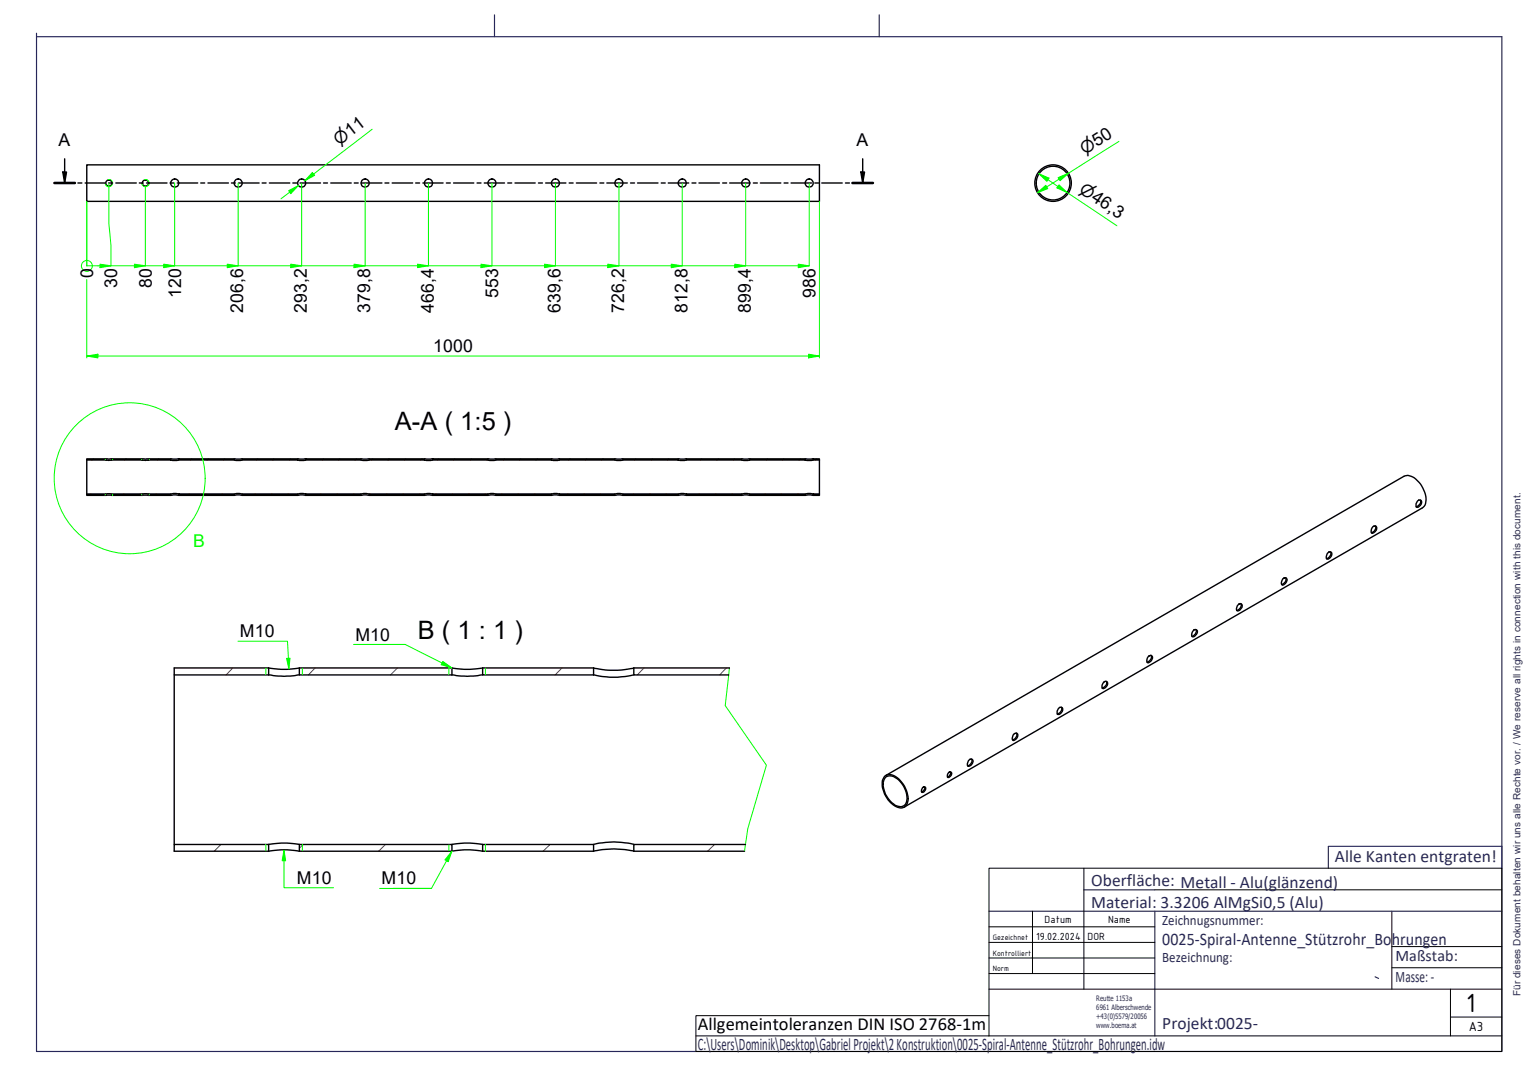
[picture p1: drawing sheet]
<svg xmlns="http://www.w3.org/2000/svg" width="420mm" height="297mm" viewBox="0 0 420 297" stroke-linecap="round" stroke-linejoin="round" font-family="sans-serif">
<!-- layer: AM_8 -->
<g fill="none" stroke="#f00" stroke-width=".27">
<path d="M24.8 134.9l-.4 .3M25.5 125.3l-.4 .3M33.8 134.9l-.4 .3M34.4 125.3l-.4 .3M38.3 134.9l-.4 .3M38.9 125.3l-.4 .3M42.7 134.9l-.3 .3M43.4 125.3l-.3 .3M51.8 134.9l-.4 .3M52.4 125.3l-.4 .3M56.2 134.9l-.3 .3M56.9 125.3l-.4 .3"/>
<path d="M60.7 134.9l-.4 .3M61.3 125.3l-.3 .3M69.7 134.9l-.4 .3M70.4 125.3l-.4 .3M74.2 134.9l-.4 .3M74.8 125.3l-.3 .3M78.7 134.9l-.4 .3M79.3 125.3l-.4 .3M83.8 125.3l-.4 .3M87.6 134.9l-.3 .3M88.3 125.3l-.4 .3M92.1 134.9l-.3 .3"/>
<path d="M92.8 125.3l-.4 .3M96.6 134.9l-.3 .3M97.3 125.3l-.4 .3M101.1 134.9l-.3 .3M101.8 125.3l-.4 .3M105.6 134.9l-.4 .3M106.2 125.3l-.3 .3M110.1 134.9l-.4 .3M110.7 125.3l-.3 .3M114.6 134.9l-.4 .3M115.3 125.3l-.4 .3M119.1 134.9l-.4 .3"/>
<path d="M119.8 125.3l-.4 .3M123.6 134.9l-.4 .3M124.2 125.3l-.4 .3M128.1 134.9l-.4 .3M128.7 125.3l-.4 .3M132.5 134.9l-.3 .3M133.2 125.3l-.4 .3M137 134.9l-.3 .3M137.7 125.3l-.3 .3M141.5 134.9l-.3 .3M142.2 125.3l-.4 .3M146 134.9l-.3 .3"/>
<path d="M146.7 125.3l-.4 .3M150.5 134.9l-.4 .3M155 134.9l-.4 .3M155.6 125.3l-.3 .3M159.5 134.9l-.4 .3M160.1 125.3l-.3 .3M164 134.9l-.4 .3M164.7 125.3l-.4 .3M173 134.9l-.4 .3M173.6 125.3l-.4 .3M177.5 134.9l-.4 .3M178.1 125.3l-.4 .3"/>
<path d="M181.9 134.9l-.4 .3M182.6 125.3l-.4 .3M190.9 134.9l-.3 .3M191.6 125.3l-.4 .3M195.4 134.9l-.3 .3M196.1 125.3l-.4 .3M199.9 134.9l-.4 .3M200.5 125.3l-.3 .3M205 125.3l-.3 .3M208.9 134.9l-.4 .3M209.5 125.3l-.3 .3M213.4 134.9l-.4 .3"/>
<path d="M214 125.3l-.3 .3M217.9 134.9l-.4 .3M218.5 125.3l-.4 .3M222.4 134.9l-.4 .3M223 125.3l-.4 .3M63.6 182.4l-1.9 1.9M86 182.4l-1.8 1.9M108.5 182.4l-1.9 1.9M153.4 182.4l-1.8 1.9M175.8 182.4l-1.8 1.9M198.3 182.4l-1.8 1.9M60.3 230.6l-1.8 1.8"/>
<path d="M82.8 230.6l-1.1 1M105.2 230.6l-1.8 1.8M150.2 230.6l-1.9 1.8M195.1 230.6l-1.9 1.8"/>
</g>
<!-- layer: AM_0 -->
<g fill="none" stroke="#000" stroke-width=".38">
<path d="M23.7 45h200v10h-200zM23.7 125.3h5.2v.3h-5.2zM23.7 134.9h5.2v.3h-5.2zM23.7 125.6v9.3M28.9 135.2h1.6M28.9 134.9h1.6M28.9 125.6h1.6M28.9 125.3h1.6M30.5 125.3h8.4v.3h-8.4zM30.5 134.9h8.4v.3h-8.4zM38.9 135.2h1.7M38.9 134.9h1.7"/>
<path d="M38.9 125.6h1.7M38.9 125.3h1.7M40.6 125.3h6v.3h-6zM40.6 134.9h6v.3h-6zM46.6 134.9h2.2M46.6 135.2h2.2M46.6 125.3h2.2M46.6 125.6h2.2M48.8 125.3h15.1v.3h-15.1zM48.8 134.9h15.1v.3h-15.1zM63.9 134.9h2.2M63.9 125.6h2.2"/>
<path d="M63.9 135.2h2.2M63.9 125.3h2.2M66.1 125.3h15.2v.3h-15.2zM66.1 134.9h15.2v.3h-15.2zM81.3 134.9h2.1M81.3 135.2h2.1M81.3 125.3h2.1M81.3 125.6h2.1M83.4 125.3h15.2v.3h-15.2zM83.4 134.9h15.2v.3h-15.2zM98.6 134.9h2.2M98.6 125.6h2.2"/>
<path d="M98.6 135.2h2.2M98.6 125.3h2.2M100.8 125.3h15.1v.3h-15.1zM100.8 134.9h15.1v.3h-15.1zM115.9 134.9h2.2M115.9 135.2h2.2M115.9 125.3h2.2M115.9 125.6h2.2M118.1 125.3h15.1v.3h-15.1zM118.1 134.9h15.1v.3h-15.1zM133.2 134.9h2.2M133.2 125.6h2.2"/>
<path d="M133.2 135.2h2.2M133.2 125.3h2.2M135.4 125.3h15.2v.3h-15.2zM135.4 134.9h15.2v.3h-15.2zM150.6 134.9h2.1M150.6 135.2h2.1M150.6 125.3h2.1M150.6 125.6h2.1M152.7 125.3h15.1v.3h-15.1zM152.7 134.9h15.1v.3h-15.1zM167.8 134.9h2.3M167.8 125.6h2.3"/>
<path d="M167.8 135.2h2.3M167.8 125.3h2.3M170.1 125.3h15.1v.3h-15.1zM170.1 134.9h15.1v.3h-15.1zM185.2 134.9h2.2M185.2 135.2h2.2M185.2 125.3h2.2M185.2 125.6h2.2M187.4 125.3h15.1v.3h-15.1zM187.4 134.9h15.1v.3h-15.1zM202.5 134.9h2.2M202.5 125.6h2.2"/>
<path d="M202.5 135.2h2.2M202.5 125.3h2.2M204.7 125.3h15.1v.3h-15.1zM204.7 134.9h15.1v.3h-15.1zM219.8 134.9h2.2M219.8 135.2h2.2M219.8 125.6h2.2M219.8 125.3h2.2M222 125.3h1.7v.3h-1.7zM222 134.9h1.7v.3h-1.7zM223.7 125.6v9.3M387 136.8a.66 .66 0 0 1 1-.2 .66 .66 0 0 1 0 1.1l-.1 .1a.94 .94 0 0 1-1.2 .6l-.1-.8z"/>
<path d="M387.7 136.5a1.45 1.45 0 0 1-1 1.9M350.2 158a.66 .66 0 0 1 1-.1 .66 .66 0 0 1 0 1l-.1 .2a.69 .69 0 0 1-.5 .6 .69 .69 0 0 1-.8-.3zM351 157.7a1.35 1.35 0 0 1-1.1 1.9M362.5 151a.66 .66 0 0 1 1-.2 .66 .66 0 0 1 0 1l-.3 .3a.6 .6 0 0 1-.5 .6 .6 .6 0 0 1-.6-.4zM363.2 150.7a1.45 1.45 0 0 1-1.1 1.8M374.8 143.7a.69 .69 0 0 1 1.1 .2 .69 .69 0 0 1-.3 1 .79 .79 0 0 1-1.2 .5v-1zM375.5 143.6a1.55 1.55 0 0 1-1.1 1.9M313.5 179.2a.69 .69 0 0 1 1.1 0 .69 .69 0 0 1-.2 1.1 1 1 0 0 1-1.2 .5l-.1-.7zM314.2 178.9a1.36 1.36 0 0 1-1 1.9M326 171.9a.71 .71 0 0 1 .9 .4 .71 .71 0 0 1-.3 .9 1 1 0 0 1-1.2 .6v-.8zM326.5 171.9a1.36 1.36 0 0 1-1.1 1.8M338.3 164.9a.67 .67 0 0 1 .9 .3 .67 .67 0 0 1-.4 .9 .69 .69 0 0 1-.5 .6 .69 .69 0 0 1-.7-.3l.2-.9z"/>
<path d="M338.7 164.8a1.4 1.4 0 0 1-1.1 1.9M47.6 184.3v46.3M73.3 182.4h-25.7v1.9h25.7M73.3 182.4a23.2 23.2 0 0 0 8.4 0M73.3 184.3a23.2 23.2 0 0 0 8.4 0M73.3 182.4v1.9M81.7 182.4v1.9h41.7M81.7 182.4h41.7M123.4 182.4a23.2 23.2 0 0 0 8.4 0M123.4 184.3a23.2 23.2 0 0 0 8.4 0M123.4 182.4v1.9M131.8 182.4v1.9h30.3"/>
<path d="M131.8 182.4h30.3M162.1 182.4a24.1 24.1 0 0 0 10.9 0M162.1 184.3a24.1 24.1 0 0 0 10.9 0M162.1 182.4v1.9M173 182.4v1.9h25.9M173 182.4h26.1M289 193.4a.66 .66 0 0 1 1-.2 .66 .66 0 0 1 0 1l-.1 .2a.77 .77 0 0 1-1.3 .5v-.7zM289.8 193.1a1.45 1.45 0 0 1-1.1 1.8M301.2 186.4a.68 .68 0 0 1 1.1-.2 .68 .68 0 0 1-.2 1.1l-.1 .2a.79 .79 0 0 1-1.1 .3v-.7zM302 186a1.45 1.45 0 0 1-1.1 1.9M241.5 211.9a2.95 2.95 0 0 1 4 .9 7 7 0 0 1 2.1 6.6 2.12 2.12 0 0 1-3.4 .5 6.9 6.9 0 0 1-3.1-7.3zM241.7 212.2a2.96 2.96 0 0 1 3.9 1 6 6 0 0 1 1.6 6.4 2.5 2.5 0 0 1-3.7-.4 6.5 6.5 0 0 1-2.1-6.4z"/>
<path d="M241.9 211.7l141.4-81.7a3.7 3.7 0 0 1 4.1 1.7 6.1 6.1 0 0 1 1.4 6.5l-141.9 82.1M252.1 214.9a.53 .53 0 0 1 .7 .2 .53 .53 0 0 1-.3 .7l-.3 .4a.43 .43 0 0 1-.6 .1 .43 .43 0 0 1 0-.7zM252.4 214.8a1.21 1.21 0 0 1-.8 1.4M259 211a.52 .52 0 0 1 .8-.1 .52 .52 0 0 1-.2 .9l-.1 .1a.47 .47 0 0 1-.4 .4 .47 .47 0 0 1-.5-.3zM259.5 210.7a1.26 1.26 0 0 1-.8 1.4M264.5 207.6a.66 .66 0 0 1 1-.2 .66 .66 0 0 1 0 1l-.3 .3a.6 .6 0 0 1-.5 .5 .6 .6 0 0 1-.6-.3zM265.2 207.2a1.45 1.45 0 0 1-1 1.9M276.9 200.3a.69 .69 0 0 1 1 .2 .69 .69 0 0 1-.3 1 .72 .72 0 0 1-1.2 .4v-.4zM277.5 200.1a1.45 1.45 0 0 1-1.1 1.9M47.6 230.6h25.7v1.8h-25.7zM73.3 232.4a23.2 23.2 0 0 1 8.4 0M73.3 230.6a23.2 23.2 0 0 1 8.4 0"/>
<path d="M81.7 232.4v-1.8h41.7v1.8M81.7 232.4h41.7M123.4 232.4a23.2 23.2 0 0 1 8.4 0M123.4 230.6a23.2 23.2 0 0 1 8.4 0M131.8 232.4v-1.8h30.3v1.8M131.8 232.4h30.3M162.1 232.4a24.1 24.1 0 0 1 10.9 0M162.1 230.6a21.9 21.9 0 0 1 10.9 0M173 232.4h30.3M203.5 230.6h-30.5v1.8"/>
<circle cx="29.7" cy="50" r=".84"/>
<circle cx="39.7" cy="50" r=".86"/>
<circle cx="47.7" cy="50" r="1.09"/>
<circle cx="65" cy="50" r="1.09"/>
<circle cx="82.4" cy="50" r="1.09"/>
<circle cx="99.7" cy="50" r="1.11"/>
<circle cx="117" cy="50" r="1.09"/>
<circle cx="134.3" cy="50" r="1.09"/>
<circle cx="151.6" cy="50" r="1.09"/>
<circle cx="169" cy="50" r="1.11"/>
<circle cx="186.3" cy="50" r="1.09"/>
<circle cx="203.6" cy="50" r="1.09"/>
<circle cx="220.9" cy="50" r="1.09"/>
<circle cx="287.5" cy="50" r="5"/>
<circle cx="287.5" cy="50" r="4.6"/>
</g>
<!-- layer: AM_4 -->
<g fill="none" stroke="#0f0" stroke-width=".27">
<path d="M29.5 49a1 1 0 0 1 1.2 .8 1 1 0 0 1-.9 1.2 1 1 0 0 1-1.1-.8M39.6 49a1 1 0 0 1 1.1 .8 1 1 0 0 1-.8 1.2 1 1 0 0 1-1.2-.8M28.7 125.3v.3M28.7 134.9v.3M30.7 125.3v.3M30.7 134.9v.3M38.7 125.3v.3M38.7 134.9v.3M40.7 125.3v.3M40.7 134.9v.3M72.6 182.4v1.9M82.5 182.4v1.9"/>
<path d="M122.6 182.4v1.9M132.5 182.4v1.9M199.1 182.4l-1.1 10.2 11.2 16.3-5 17.3-.9 6.2M72.6 230.6v1.8M82.5 230.6v1.8M122.6 230.6v1.8M132.5 230.6v1.8"/>
<circle cx="35.4" cy="130.6" r="20.6"/>
</g>
<!-- layer: AM_10 -->
<g fill="none" stroke="#000" stroke-width=".38">
<path d="M14.9 50h5.5M17.1 47h1.1l-.5 3zM17.7 43.4v6.6M21.3 50h1.1M23.2 50h5.6M29.7 50h1M31.6 50h5.6M38 50h1.1M40 50h5.6M46.4 50h1.1M48.4 50h5.6M54.8 50h1.1"/>
<path d="M56.8 50h5.6M63.2 50h1.1M65.2 50h5.5M71.6 50h1M73.5 50h5.6M79.9 50h1.1M81.9 50h5.6M88.3 50h1.1M90.3 50h5.6M96.7 50h1.1M98.7 50h5.6M105.1 50h1.1"/>
<path d="M107.1 50h5.5M113.5 50h1.1M115.4 50h5.6M121.9 50h1M123.8 50h5.5M130.2 50h1.1M132.2 50h5.5M138.6 50h1.1M140.6 50h5.5M147 50h1.1M149 50h5.5M155.4 50h1.1"/>
<path d="M157.4 50h5.5M163.8 50h1M165.7 50h5.6M172.1 50h1.1M174.1 50h5.5M180.5 50h1.1M182.4 50h5.6M188.9 50h1.1M190.8 50h5.6M197.3 50h1.1M199.2 50h5.6M205.7 50h1.1"/>
<path d="M207.6 50h5.6M214.1 50h1M216 50h5.6M222.4 50h1.1M224.3 50h5.6M230.8 50h1.1M232.7 50h5.6M235 47h1l-.5 3zM235.5 43.4v6.6"/>
</g>
<path d="M14.9 50h5.5M232.7 50h5.6" fill="none" stroke="#000" stroke-width=".7"/>
<g fill="#000">
<path d="M17.1 47h1.1l-.5 3z" fill-rule="evenodd"/>
<path d="M235 47h1l-.5 3z" fill-rule="evenodd"/>
</g>
<path d="M10 10h400v277.1h-400zM10 9.1v.9M135 4v6M240 4v6M362.6 237v-5.9h47.4v5.9M270 248.8h140M295.9 242.9h19.4M315.3 248.8v34M375.4 266.7l1 .4" fill="none" stroke="#262659" stroke-width=".32"/>
<!-- layer: AM_0 -->
<path d="M380 258.4h30M380 248.8v21.3M270 277.3h-80v9.8h80M380 264.2h30M190 282.8h80" fill="none" stroke="#000" stroke-width=".27"/>
<!-- layer: Schriftkopf -->
<path d="M295.9 237v33.1M270 253h45.3M270 257.3h45.3M281.9 248.8v17M315.3 242.9h94.7M270 261.5h45.3M270 265.8h45.3M270 270.1h140M396 277.7h14M396 270.1v12.7M410 282.8h-140v-45.8h140v50.1h-140" fill="none" stroke="#000" stroke-width=".27"/>
<!-- layer: AM_5 -->
<g fill="none" stroke="#0f0" stroke-width=".27">
<path d="M23.7 55v17.6h3M27.3 72.6h3"/>
<circle cx="23.7" cy="72.6" r="1.49"/>
</g>
<path d="M27.3 72.1l3 .5-3 .5z" fill-rule="evenodd" fill="#0f0"/>
<path d="M29.7 50v10.9l.6 6v5.7M27.3 72.1l3 .5-3 .5zM36.7 72.6h3" fill="none" stroke="#0f0" stroke-width=".27"/>
<path d="M36.7 72.1l3 .5-3 .5z" fill-rule="evenodd" fill="#0f0"/>
<path d="M39.7 50.8v21.8M36.7 72.1l3 .5-3 .5zM44.7 72.6h3" fill="none" stroke="#0f0" stroke-width=".27"/>
<path d="M44.7 72.1l3 .5-3 .5z" fill-rule="evenodd" fill="#0f0"/>
<path d="M47.7 50v22.6M44.7 72.1l3 .5-3 .5zM62 72.6h3" fill="none" stroke="#0f0" stroke-width=".27"/>
<path d="M62 72.1l3 .5-3 .5z" fill-rule="evenodd" fill="#0f0"/>
<path d="M65 50v22.6M62 72.1l3 .5-3 .5zM79.4 72.6h3" fill="none" stroke="#0f0" stroke-width=".27"/>
<path d="M79.4 72.1l3 .5-3 .5z" fill-rule="evenodd" fill="#0f0"/>
<path d="M82.4 50v22.6M79.4 72.1l3 .5-3 .5zM96.6 72.6h3.1" fill="none" stroke="#0f0" stroke-width=".27"/>
<path d="M96.6 72.1l3.1 .5-3.1 .5z" fill-rule="evenodd" fill="#0f0"/>
<path d="M99.7 50v22.6M96.6 72.1l3.1 .5-3.1 .5zM114 72.6h3" fill="none" stroke="#0f0" stroke-width=".27"/>
<path d="M114 72.1l3 .5-3 .5z" fill-rule="evenodd" fill="#0f0"/>
<path d="M117 50v22.6M114 72.1l3 .5-3 .5zM131.3 72.6h3" fill="none" stroke="#0f0" stroke-width=".27"/>
<path d="M131.3 72.1l3 .5-3 .5z" fill-rule="evenodd" fill="#0f0"/>
<path d="M134.3 50v22.6M131.3 72.1l3 .5-3 .5zM148.7 72.6h2.9" fill="none" stroke="#0f0" stroke-width=".27"/>
<path d="M148.7 72.1l2.9 .5-2.9 .5z" fill-rule="evenodd" fill="#0f0"/>
<path d="M151.6 50v22.6M148.7 72.1l2.9 .5-2.9 .5zM165.9 72.6h3.1" fill="none" stroke="#0f0" stroke-width=".27"/>
<path d="M165.9 72.1l3.1 .5-3.1 .5z" fill-rule="evenodd" fill="#0f0"/>
<path d="M169 50v22.6M165.9 72.1l3.1 .5-3.1 .5zM183.3 72.6h2.9" fill="none" stroke="#0f0" stroke-width=".27"/>
<path d="M183.3 72.1l2.9 .5-2.9 .5z" fill-rule="evenodd" fill="#0f0"/>
<path d="M186.2 50v22.6M183.3 72.1l2.9 .5-2.9 .5zM200.6 72.6h3" fill="none" stroke="#0f0" stroke-width=".27"/>
<path d="M200.6 72.1l3 .5-3 .5z" fill-rule="evenodd" fill="#0f0"/>
<path d="M203.6 50v22.6M200.6 72.1l3 .5-3 .5zM217.9 72.6h3" fill="none" stroke="#0f0" stroke-width=".27"/>
<path d="M217.9 72.1l3 .5-3 .5z" fill-rule="evenodd" fill="#0f0"/>
<g fill="none" stroke="#0f0" stroke-width=".27">
<path d="M220.9 50v22.6M26.7 72.6h.6M30.3 72.6h6.4M39.7 72.6h5M47.7 72.6h14.3M65 72.6h14.4M82.4 72.6h14.2M99.7 72.6h14.3M117 72.6h14.3M134.3 72.6h14.4M151.6 72.6h14.3M169 72.6h14.3"/>
<path d="M186.2 72.6h14.4M203.6 72.6h14.3M217.9 72.1l3 .5-3 .5zM78.7 179.7l.2 3"/>
</g>
<path d="M78.2 179.8l1-.1-.3 3z" fill-rule="evenodd" fill="#0f0"/>
<path d="M65 175.1h13.5l.2 4.6M78.2 179.8l1-.1-.3 3zM77.5 232v3" fill="none" stroke="#0f0" stroke-width=".27"/>
<path d="M77.5 232l.5 3h-1z" fill-rule="evenodd" fill="#0f0"/>
<path d="M77.5 232l.5 3h-1zM77.5 235v7.4h13.6M123.4 232.4l-1.5 2.6" fill="none" stroke="#0f0" stroke-width=".27"/>
<path d="M123.4 232.4l-1 2.9-.9-.6z" fill-rule="evenodd" fill="#0f0"/>
<path d="M120.7 181l2.7 1.4M121.9 235l-4.1 7.6h-10.5M123.4 232.4l-1 2.9-.9-.6zM103.6 242.6h14.2" fill="none" stroke="#0f0" stroke-width=".27"/>
<path d="M120.9 180.6l2.5 1.8-2.9-.9z" fill-rule="evenodd" fill="#0f0"/>
<path d="M85.6 47.5l-2.4 1.8M96.5 175.9h14.1M100.1 175.9h10.5l10.1 5.1M120.9 180.6l2.5 1.8-2.9-.9z" fill="none" stroke="#0f0" stroke-width=".27"/>
<path d="M85.3 47.1l.6 .8-2.7 1.4z" fill-rule="evenodd" fill="#0f0"/>
<path d="M81.5 50.7l-2.4 1.7M85.3 47.1l.6 .8-2.7 1.4z" fill="none" stroke="#0f0" stroke-width=".27"/>
<path d="M78.8 52.1l2.7-1.4-2.1 2.2z" fill-rule="evenodd" fill="#0f0"/>
<path d="M101.6 35.3l-18.4 14M78.8 52.1l2.7-1.4-2.1 2.2zM79.1 52.4l-2.4 1.9M23.7 97.2h3" fill="none" stroke="#0f0" stroke-width=".27"/>
<path d="M23.7 97.2l3-.5v1z" fill-rule="evenodd" fill="#0f0"/>
<path d="M23.7 97.2l3-.5v1zM220.7 97.2h3" fill="none" stroke="#0f0" stroke-width=".27"/>
<path d="M220.7 96.7l3 .5-3 .5z" fill-rule="evenodd" fill="#0f0"/>
<path d="M23.7 55v17.6M223.7 55v42.7M291.7 47.3l-2.5 1.6M23.7 76.3v21.4M26.7 97.2h194M220.7 96.7l3 .5-3 .5z" fill="none" stroke="#0f0" stroke-width=".27"/>
<path d="M288.9 48.5l2.8-1.2-2.3 2z" fill-rule="evenodd" fill="#0f0"/>
<path d="M285.8 51l-2.6 1.6M288.9 48.5l2.8-1.2-2.3 2z" fill="none" stroke="#0f0" stroke-width=".27"/>
<path d="M283.2 52.6l2.3-2 .6 .9z" fill-rule="evenodd" fill="#0f0"/>
<path d="M305.5 38.6l-13.8 8.7M283.2 52.6l2.3-2 .6 .9zM288.8 50.9l2.5 1.7M289.2 48.9l-3.4 2.1" fill="none" stroke="#0f0" stroke-width=".27"/>
<path d="M289.1 50.5l2.2 2.1-2.8-1.3z" fill-rule="evenodd" fill="#0f0"/>
<path d="M283.6 47.4l2.5 1.7M289.1 50.5l2.2 2.1-2.8-1.3z" fill="none" stroke="#0f0" stroke-width=".27"/>
<path d="M283.6 47.4l2.8 1.2-.6 .9z" fill-rule="evenodd" fill="#0f0"/>
<path d="M283.6 47.4l2.8 1.2-.6 .9zM286.1 49.1l2.7 1.8M291.3 52.6l13.6 9" fill="none" stroke="#0f0" stroke-width=".27"/>
<text font-size="7.7" x="400.2" y="276.3">1</text>
<g font-size="6.9">
<text x="107.8" y="117.3">A-A ( 1:5 )</text>
<text x="114" y="174.4">B ( 1 : 1 )</text>
</g>
<text font-size="5" x="190.5" y="281.2">Allgemeintoleranzen DIN ISO 2768-1m</text>
<g font-size="4.8">
<text x="16" y="39.9">A</text>
<text x="233.9" y="39.9">A</text>
<text x="25.5" y="75.8" transform="rotate(-90 25.5 75.8)">0</text>
<text x="32" y="78.5" transform="rotate(-90 32 78.5)">30</text>
<text x="41.5" y="78.5" transform="rotate(-90 41.5 78.5)">80</text>
<text x="49.5" y="81.3" transform="rotate(-90 49.5 81.3)">120</text>
<text x="136" y="81.3" transform="rotate(-90 136 81.3)">553</text>
<text x="222.6" y="81.3" transform="rotate(-90 222.6 81.3)">986</text>
<text x="66.4" y="85.3" transform="rotate(-90 66.4 85.3)">206,6</text>
<text x="83.8" y="85.3" transform="rotate(-90 83.8 85.3)">293,2</text>
<text x="101.1" y="85.3" transform="rotate(-90 101.1 85.3)">379,8</text>
<text x="118.4" y="85.3" transform="rotate(-90 118.4 85.3)">466,4</text>
<text x="153" y="85.3" transform="rotate(-90 153 85.3)">639,6</text>
<text x="170.4" y="85.3" transform="rotate(-90 170.4 85.3)">726,2</text>
<text x="187.7" y="85.3" transform="rotate(-90 187.7 85.3)">812,8</text>
<text x="205" y="85.3" transform="rotate(-90 205 85.3)">899,4</text>
<text x="118.3" y="96.1">1000</text>
<text x="65.5" y="174">M10</text>
<text x="97" y="174.9">M10</text>
<text x="81" y="241.3">M10</text>
<text x="104.1" y="241.5">M10</text>
</g>
<text font-size="4.8" fill="#0f0" x="52.8" y="149.4">B</text>
<g font-size="4.8" fill="#262659">
<text x="364.4" y="235.3">Alle Kanten entgraten!</text>
<text x="297.9" y="241.8">Oberfläche: Metall - Alu(glänzend)</text>
<text x="297.9" y="247.8">Material: 3.3206 AlMgSi0,5 (Alu)</text>
<text x="317.3" y="257.9">0025-Spiral-Antenne_Stützrohr_Bo</text>
<text x="380" y="257.9">hrungen</text>
<text x="317.3" y="281">Projekt:0025-</text>
<text x="190.5" y="286.7">C:\Users\Dominik\Desktop\GabrielProjekt\2Konstruktion\0025-Spiral-Antenne_Stützrohr_Bohrungen.idw</text>
</g>
<g font-size="4.6">
<text x="92.6" y="39.8" transform="rotate(-37 92.6 39.8)">⌀11</text>
<text x="296.2" y="42.3" transform="rotate(-32 296.2 42.3)">⌀50</text>
<text x="294.4" y="52.4" transform="rotate(34 294.4 52.4)">⌀46,3</text>
</g>
<g font-size="4.4" fill="#262659">
<text x="381" y="262.4">Maßstab:</text>
<text x="381" y="268">Masse:-</text>
</g>
<g font-size="3.9" fill="#262659">
<text x="317.3" y="252.7">Zeichnugsnummer:</text>
<text x="317.3" y="262.7">Bezeichnung:</text>
</g>
<text font-size="3.9" x="401" y="281.5">A3</text>
<g font-size="3">
<text x="282.9" y="256.7">19.02.2024</text>
<text x="285.2" y="252">Datum</text>
<text x="296.9" y="256.7">DOR</text>
<text x="302.5" y="252">Name</text>
</g>
<text font-size="2.7" fill="#262659" x="415.1" y="272" transform="rotate(-90 415.1 272)">Für dieses Dokument behalten wir uns alle Rechte vor. / We reserve all rights in connection with this document.</text>
<g font-size="2.3">
<text x="271" y="256.7">Gezeichnet</text>
<text x="271" y="260.9">Kontrolliert</text>
<text x="271" y="265.2">Norm</text>
</g>
<g font-size="2" fill="#262659">
<text x="299.3" y="273.3">Reutte 1153a</text>
<text x="299.3" y="275.8">6961 Alberschwende</text>
<text x="299.3" y="278.2">+43(0)5579/20056</text>
<text x="299.3" y="280.7">www.boema.at</text>
</g>
</svg>
